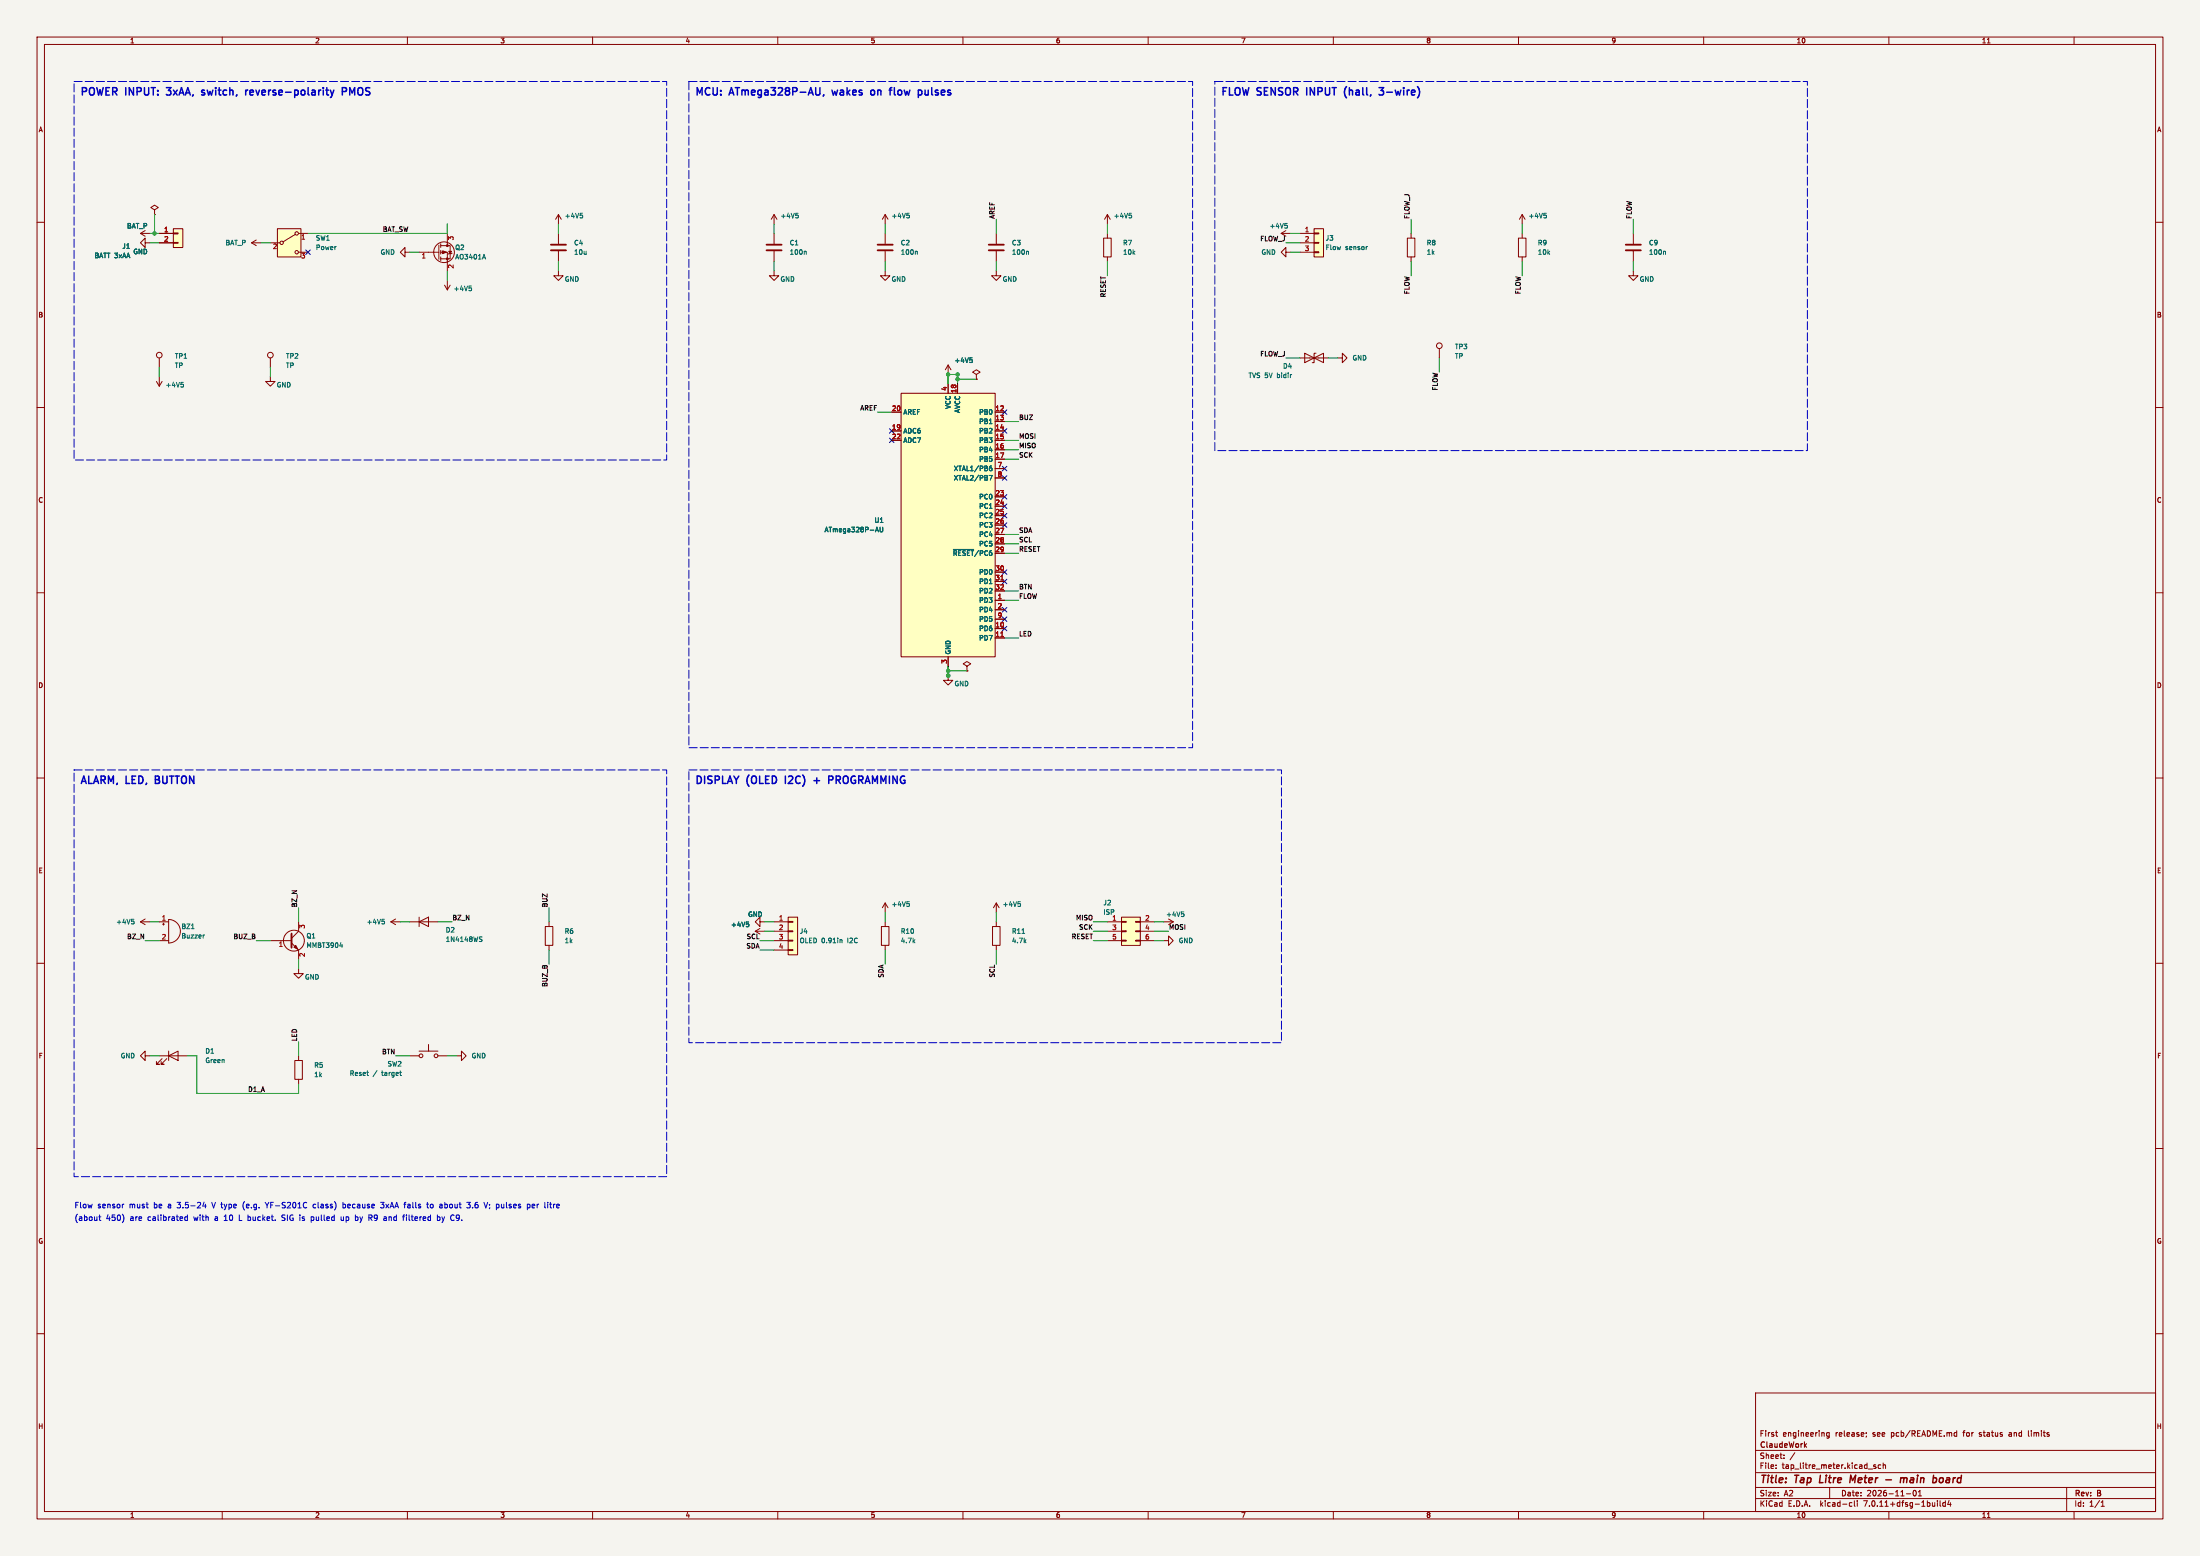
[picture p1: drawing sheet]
<svg xmlns="http://www.w3.org/2000/svg" width="594mm" height="420mm" viewBox="0 0 594 420" stroke-linecap="round" stroke-linejoin="round" font-family="sans-serif">
<path d="M0 0h594v420h-594z" fill="#f5f4ef" stroke="#f5f4ef" stroke-width=".27"/>
<g fill="none" stroke="#840000" stroke-width=".27">
<path d="M10 10h574v400h-574zM12 12h570v396h-570zM60 10v2M110 10v2M160 10v2M210 10v2M260 10v2M310 10v2M360 10v2M410 10v2M460 10v2M510 10v2"/>
<path d="M536.6 11.6h.7M560 10v2M10 60h2M41.7 56.6l1-.6-1-.6-1 .6 1 .6v1.3M41.7 57.9h.1M150.8 57.9l-.8 1.3M150.8 57.9v2.6M150.8 57.9l.7 1.3M209 57.9l-.8 1.3M209 57.9v2.6M209 57.9l.8 1.3M239 57.9v2.6"/>
<path d="M239 57.9l-.8 1.3M239 57.9l.8 1.3M299 57.9v2.6M299 57.9l-.8 1.3M299 57.9l.8 1.3M411 57.9v2.6M411 57.9l-.8 1.3M411 57.9l.8 1.3M582 60h2M37.9 63h2.6M37.9 63l1.3 .8M39.2 65.5v-1.2l-1.3 1.2 1.3 1.3v-1.3h1.3"/>
<path d="M39.2 62.2l-1.3 .8M43 63h3.8M43 65.5h3.8M46.8 65.4h1.3v.3h-1.3zM46.8 62.9h1.3v.2h-1.3zM46.8 61.7h2.5v5.1h-2.5zM67.9 65.5h2.6M67.9 65.5l1.3 .8M69.2 64.8l-1.3 .7M73 65.5h2.5M74.9 61.7h6.4v7.6h-6.4zM79.7 63.3l-3.3 2"/>
<path d="M80.6 63h2.6M80.6 68.1h2.6M109.4 68.1v-1.3l-1.3 1.3 1.3 1.2v-1.2h1.2M113.2 68.1h5.3M118.5 66.2v3.8M119 68.1h1.8v5.1M119 66.3h2.5v3.6h-2.5M119 65.8v1M119 67.6v1M119 69.3v1.1M120 77l.8 1.2M120.8 63v3.3"/>
<path d="M120.8 75.7v2.5M121.2 67.8h.7l-.4 .7zM121.5 77l-.7 1.2M122.1 68.3l-1.1 .3M150.8 73.2v1.2h1.2l-1.2 1.3-1.3-1.3h1.3M150.8 63v2.8M150.8 67.8v2.8M209 73.2v1.2h1.3l-1.3 1.3-1.3-1.3h1.3M209 63v2.8M209 67.8v2.8M239 73.2v1.2h1.3l-1.3 1.3-1.3-1.3h1.3M239 63v2.8"/>
<path d="M239 67.8v2.8M269 73.2v1.2h1.3l-1.3 1.3-1.3-1.3h1.3M269 63v2.8M269 67.8v2.8M298 64.3h2v5h-2zM299 63v1.3M299 69.3v1.3M345.9 63h2.6M345.9 63l1.3 .8M347.2 68.1v-1.3l-1.3 1.3 1.3 1.2v-1.2h1.3M347.2 62.2l-1.3 .8M351 63h3.8"/>
<path d="M351 65.5h3.8M351 68.1h3.8M354.8 68h1.3v.2h-1.3zM354.8 65.4h1.3v.3h-1.3zM354.8 62.9h1.3v.2h-1.3zM354.8 61.7h2.6v7.6h-2.6zM380 64.3h2v5h-2zM381 63v1.3M381 69.3v1.3M410 64.3h2v5h-2zM411 63v1.3M411 69.3v1.3"/>
<path d="M441 73.2v1.2h1.3l-1.3 1.3-1.3-1.3h1.3M441 63v2.8M441 67.8v2.8M43 96.6v2.6M73 96.6v2.6M256 98.5v2.6M256 98.5l-.8 1.3M256 98.5l.8 1.3M351 96.6h7.6M352.3 95.3v2.6l5.1-2.6v2.6zM355.3 95.3h-.5v2.6h-.5M361.2 96.6h1.2v-1.3l1.3 1.3-1.3 1.3v-1.3"/>
<path d="M388.6 94.1v2.5M10 110h2M42.2 103l.8 1.2M43 101.7v2.5M43.8 103l-.8 1.2M73 101.7v1.3h1.3l-1.3 1.2-1.3-1.2h1.3M240.8 111.2h2.5M240.8 116.3h2.5M240.8 118.9h2.5M243.3 106.2h25.4v71.1h-25.4zM256 103.6v2.6M258.5 103.6v2.6"/>
<path d="M263.6 101.1l1-.7-1-.6-1 .6 1 .7v1.2M263.6 102.3h.1M268.7 111.2h2.5M268.7 113.8h2.5M268.7 116.3h2.5M268.7 118.9h2.5M582 110h2M268.7 121.4h2.5M268.7 123.9h2.5M268.7 134.1h2.5M268.7 136.6h2.5M268.7 139.2h2.5"/>
<path d="M268.7 126.5h2.5M268.7 129h2.5M10 160h2M268.7 141.7h2.5M268.7 144.3h2.5M268.7 146.8h2.5M268.7 149.3h2.5M268.7 154.4h2.5M268.7 157h2.5M268.7 159.5h2.5M582 160h2M256 177.3v2.5"/>
<path d="M261.1 179.8l1-.6-1-.6-1 .6 1 .6v1.3M268.7 162h2.5M268.7 169.7h2.5M268.7 172.2h2.5M268.7 164.6h2.5M268.7 167.1h2.5M256 182.4v1.2h1.3l-1.3 1.3-1.3-1.3h1.3M261.1 181.1h.1M10 210h2M582 210h2M10 260h2M37.9 248.8h2.6"/>
<path d="M37.9 248.8l1.3 .8M39.2 248.1l-1.3 .7M43 248.8h2.5M43 253.9h2.5M43.9 249.5h.5M44.1 249.2v.5M45.5 248.2a3.2 3.2 0 0 1 3.2 3.2 3.2 3.2 0 0 1-3.2 3.1zM73 253.9h5.7M78.7 254.5l1.9 1.9v2.6M80.6 248.8v2.6l-1.9 1.9M105.5 248.8l1.3 .8M105.5 248.8h2.6"/>
<path d="M106.8 248.1l-1.3 .7M110.6 248.8h7.6M113.2 248.8l2.5-1.3v2.6zM113.2 247.5v2.6M147.2 250.1h2.1v5.1h-2.1zM148.2 248.8v1.3M148.2 255.2v1.2M203.9 251.4h2.6M203.9 251.4l1.3 .7M205.2 248.8v-1.3l-1.3 1.3 1.3 1.3v-1.3h1.3M205.2 250.6l-1.3 .8M209 248.8h3.8"/>
<path d="M209 253.9h3.8M209 251.4h3.8M209 256.4h3.8M212.8 256.3h1.3v.3h-1.3zM212.8 253.8h1.3v.2h-1.3zM212.8 251.2h1.3v.3h-1.3zM212.8 248.7h1.3v.2h-1.3zM212.8 247.5h2.6v10.2h-2.6zM238 250.1h2v5.1h-2zM239 243.7v2.6M239 248.8v1.3M239 255.2v1.2"/>
<path d="M239 243.7l-.8 1.3M239 243.7l.8 1.3M268 250.1h2v5.1h-2zM269 243.7v2.6M269 248.8v1.3M269 255.2v1.2M269 243.7l-.8 1.3M269 243.7l.8 1.3M299 248.8h3.8M299 253.9h3.8M299 251.4h3.8M302.8 253.8h1.3v.2h-1.3z"/>
<path d="M302.8 251.2h1.3v.3h-1.3zM302.8 248.7h1.3v.2h-1.3zM302.8 247.5h5.1v7.7h-5.1zM306.6 253.8h1.3v.2h-1.3zM306.6 251.2h1.3v.3h-1.3zM306.6 248.7h1.3v.2h-1.3zM307.9 248.8h3.8M307.9 253.9h3.8M307.9 251.4h3.8M314.2 253.9h1.3v-1.3l1.3 1.3-1.3 1.3v-1.3M314.2 248.8h2.6M315.5 248.1l1.3 .7"/>
<path d="M316.8 248.8l-1.3 .8M582 260h2M80.6 261.5v1.3h1.3l-1.3 1.3-1.2-1.3h1.2M39.2 285v-1.3l-1.3 1.3 1.3 1.3v-1.3h1.3M43 285h7.6M43.8 285.7l-1.6 1.6h.8h-.8v-.8M45 285.7l-1.5 1.6h.8h-.8v-.8M45.5 285l2.6-1.3v2.6zM45.5 283.7v2.6M79.6 286.3h2v5h-2zM80.6 285v1.3M80.6 291.3v1.3"/>
<path d="M110.6 285h2.6M113.2 283.7h5M115.7 281.9v1.8M118.2 285h2.6M123.3 285h1.3v-1.3l1.3 1.3-1.3 1.3v-1.3M10 310h2M582 310h2M10 360h2M474 376h108v32h-108zM582 360h2M474 397.5h108M474 391.5h108"/>
<path d="M479.4 386.7h.6M479.5 396.2v.2M479.5 395.4v.2M479.7 387.6l.3 .1M481.7 393.5v.2M481.7 392.7v.2M484.6 392.1l-1.3 1.9M493.9 386.7h-.4l-.3 .3 .1 .6h.6M493.9 386.7v1.2l-.3 .3-.4-.1M503.9 386.7v.2M504 387.6l-.2 .3M504.5 396.5h1.1"/>
<path d="M506.5 395.4h-.4l-.2 .2 .1 .2 .5 .1v.4h-.6M507.8 395.4h-.4l-.3 .3 .1 .6h.6M508.5 395.5l.5-.1 .1 1M508.5 394.9v1.5M527.7 386.7h.6M527.7 387.6h.6M528.3 386.2v1.5M542.5 387.2v.4M547.7 386.2v1.3l.2 .2M60 408v2M110 408v2M160 408v2"/>
<path d="M210 408v2M260 408v2M310 408v2M360 408v2M410 408v2M460 408v2M474 404.5h108M474 401.5h108M494 401.5v3M499.6 405.6h.4M500 406.5l-.4 .1M500.7 405.1v1.3l.2 .2"/>
<path d="M501.5 405.1v.1M501.5 405.6v1M510 408v2M514.7 403.2h1.2M516.7 402.3h.2a.8 .8 0 0 1 .5 .7 .8 .8 0 0 1-.5 .8 1 1 0 0 1-.2-1.5zM518 403.8h.8M518 402.7l.4-.4v1.5M523.1 405.1v.1M523.1 405.6v1M523.8 405.1v1.3l.2 .2M525.2 405.6h-.4l-.3 .3 .2 .6h.5M525.2 405.1v1.5"/>
<path d="M526.2 405l-.3 1.1h.9M526.6 405.6v1M536.6 409.6h.7M558 401.5v6.5M560 408v2M567.3 406.6h.9M567.3 405.5l.4-.4v1.5"/>
<circle cx="76" cy="65.5" r=".46"/>
<circle cx="80.1" cy="68.1" r=".46"/>
<circle cx="80.1" cy="63" r=".46"/>
<circle cx="119.9" cy="68.1" r="2.79"/>
<circle cx="43" cy="95.9" r=".76"/>
<circle cx="73" cy="95.9" r=".76"/>
<circle cx="388.6" cy="93.3" r=".76"/>
<circle cx="79.3" cy="253.9" r="2.82"/>
<circle cx="113.7" cy="285" r=".51"/>
<circle cx="117.7" cy="285" r=".51"/>
</g>
<path d="M491.5 398.2l-.2 2h.9M501 398.2l-.8 1.4-.5-1.4-.3 2M509.2 399.4h1.5M513.2 398.9l-.1 1.3M513.3 399l.5-.1 .3 .2M514.1 399.1l.3-.2 .4 .1v1.2M514.1 399.1l-.2 1.1M523.8 399.1l.6-.2 .3 .3-.3 .9h-.7" fill="none" stroke="#840000" stroke-width=".4"/>
<g fill="#ffffc2" stroke="#ffffc2" stroke-width=".27">
<path d="M74.9 61.7h6.4v7.6h-6.4z"/>
<path d="M354.8 61.7h2.6v7.6h-2.6z"/>
<path d="M243.3 106.2h25.4v71.1h-25.4z"/>
<path d="M302.8 247.5h5.1v7.7h-5.1z"/>
<path d="M46.8 61.7h2.5v5.1h-2.5z"/>
<path d="M212.8 247.5h2.6v10.2h-2.6z"/>
</g>
<g fill="none" stroke="#006464" stroke-width=".27">
<path d="M156.7 57.6h.6M157.1 58.1l.2 .2-.2 .5M214.9 57.6h.6M215.3 58.1l.2 .2-.2 .5M244.9 57.6h.6M245.3 58.1l.2 .2-.2 .5M304.9 57.6h.6M305.3 58.1l.2 .2-.2 .5M416.9 57.6h.6M417.3 58.1l.2 .2-.2 .5M126.7 77.2h.6M127.1 77.7l.2 .2-.2 .6"/>
<path d="M130.7 68.7l.4 1.2M217.5 67.8l.2 .2v.7M247.5 67.8l.2 .2v.7M277.5 67.8l.2 .2v.7M346.9 60.3h.6M347.4 60.8l.2 .2-.2 .6M369.1 66.5h.1M449.5 67.8l.2 .2v.7M261.9 96.6h.6M262.3 97.1l.2 .2-.2 .6M48.9 103.2h.6M49.3 103.7l.2 .2-.2 .6"/>
<path d="M267.1 128.3h.8l-.5 1.3M267.2 126.4l.4-.1 .3 .2-.2 .5-.5-.1M267.7 125.8l-.5 .3M236.5 143.2h.6M236.8 142.3l.4 1.3M237.6 142.3v1l.3 .3 .4-.3v-1M257.4 148.3h5.5M35.5 248.1h.6M36 248.6l.2 .3-.2 .5M51.7 250.7h.7M55.2 252.4h-.2M91.7 255.3h.8"/>
<path d="M92.3 254.9v.8M103.2 248.1h.6M103.6 248.6l.2 .3-.2 .5M129.7 253.5l.3 .1 .1 .3-.5 .2M129.7 252.9h.4M201.5 248.9h.6M202 249.4l.2 .2-.2 .5M227 253.6l.4 .2v.7M244.9 243.4h.6M245.3 243.9l.2 .2-.2 .6M274.9 243.4h.6M275.3 243.9l.2 .2-.2 .6"/>
<path d="M275.9 251.9h.8M319 246.1h.6M319.4 246.6l.3 .3-.3 .5M107.9 289.5h.5M108.3 290.3h.1"/>
</g>
<path d="M148.7 67.6h4.1M148.7 66h4.1M207 67.6h4M207 66h4M237 67.6h4M237 66h4M267 67.6h4M267 66h4M439 67.6h4M439 66h4M78.7 252v3.8" fill="none" stroke="#840000" stroke-width=".51"/>
<g fill="#840000" stroke="#840000" stroke-width=".27">
<path d="M119.5 67.7l1 .4-1 .4z"/>
<path d="M79.4 255.7l.5-.5 .5 1z"/>
<circle cx="120.8" cy="69.9" r=".25"/>
<circle cx="120.8" cy="66.3" r=".25"/>
</g>
<path d="M270.2 156.5h.7M270.2 171.8h.7" fill="none" stroke="#a90000" stroke-width=".27"/>
<g fill="none" stroke="#0000c2" stroke-width=".4">
<path d="M44.9 23.7h1.2M44.9 25.5l.3 .2M54.5 24.9l.8 .4-.1 .3-.6 .1M54.5 24.4h.7M66.9 24.3l-.6 .4M68.1 24.3h-.3l-.3 .3 .1 1 .5 .1M68.4 24.8l-.9 .2M92.4 24.7l1-.1 .2-.3-.1-.5-.3-.1h-.8v2M95.1 25.1l-.7-1.4v2M221.4 23.7v1.6l-.4 .4M222.4 25.6l-.2 .3M224.6 24.3l.4 1.4"/>
<path d="M236 24.5l-.5-.2-.4 .4 .2 .9 .5 .1 .2-.2M240.8 23.7l-.5 .2M241.5 23.7v1.7l.3 .3M249.8 24.3l.1 1.3h.6M352.8 23.7v2M363.6 23.4a2.29 2.29 0 0 0 0 3M372.3 23.7h1.3l-.7 .7 .6 .2v.9l-.3 .2-.9-.2M42 210.4h.6M42.6 209.5h-.6v2h.7M212 209.5v2M219.8 210.7h1.5M220.5 210v1.5"/>
<path d="M223.8 210.5l.9-.1 .2-.3-.1-.4-.3-.2h-.7v2"/>
</g>
<g fill="none" stroke="#0000c2" stroke-width=".27">
<path d="M26.7 328.4h.5M26.9 327.9v1.3l.3 .2M33.3 328.2l.2 .5-.2 .9M33.5 325l-.3 .1M50.6 328.5l-.4-.1-.3 .3 .1 .7h.6M50.6 327.9v1.5M55.1 324.5l-.4 1h1M55.5 325v1M57.2 324.5l.5 1.5M60.5 329.4h.9M60.7 328.3l-.2 .1M64.6 327.9v1.5h.7"/>
<path d="M65.8 324.6l-.2 .7 .2 1M71.6 324.5l.5 .8M76.1 329.4h.6M76.7 327.9h-.3l-.3 .3 .1 .4 .5 .1M84.2 328.4l.5 .3M84.7 329.2l-.5 .2M85.1 325l-.6 .3 .1 .6 .5 .1M92.1 328.4l.1 1 .5-.1M92.6 325.1l.4-.1 .3 .3M92.6 324.5v1.5M92.7 328.4v1M93.3 325.8l-.3 .2h-.4"/>
<path d="M96.4 328.4l.3 .3v.5l-.3 .2M102.7 324.5h1l-.5 .6 .5 .3M103.7 325.8l-.3 .2-.7-.1M109.7 327.9v.2M109.7 328.4v1M110.2 325l-.1 .1M110.2 325.5l-.2 .2 .2 .3M115.2 325h.5M115.4 324.5v1.3l.3 .2M116.5 325l-.3 .3v.5l.3 .2M118.1 328.5l.4-.1 .3 .3-.1 .7h-.6M118.1 327.9v1.5"/>
<path d="M119.3 328.4l.4 1M119.7 329.4l-.4 .5M120 328.4l-.3 1M123.2 328.6l.5 .3M123.3 329.4h.3M123.7 327.9l-.5 .3M126 324.5h1l-.5 .6 .4 .2 .1 .5-.3 .2h-.5M127.6 325.9v.1M132.2 325.1v.2M132.2 326l-.1 .3M143 325.2v.7M144.3 325.1l-.4-.1-.2 .3v.7h.6"/>
<path d="M144.4 325.4l-.7 .1M148.4 325h.6M148.6 325.8l.4 .2"/>
</g>
<path d="M20 22h160v102.2h-160v-102.2M186 22h136v179.8h-136v-179.8M328 22h160v99.6h-160v-99.6M20 207.8h160v109.8h-160v-109.8M186 207.8h160v73.6h-160v-73.6" fill="none" stroke="#0000c2" stroke-width=".27" stroke-dasharray="2.2 .8"/>
<g fill="none" stroke="#009600" stroke-width=".27">
<path d="M41.7 57.9v5.1M269 59.2v3.8M381 59.2v3.8M441 59.2v3.8M40.5 63h2.5M40.5 65.5h2.5M70.5 65.5h2.5M110.6 68.1h2.6M120.8 60.5v2.5h-37.6M120.8 73.2v2.5M150.8 60.5v2.5M150.8 70.6v2.6"/>
<path d="M209 60.5v2.5M209 70.6v2.6M239 60.5v2.5M239 70.6v2.6M269 70.6v2.6M299 60.5v2.5M299 70.6v3.8M347.2 65.5h3.8M348.5 68.1h2.5M348.5 63h2.5M381 70.6v3.8M411 60.5v2.5"/>
<path d="M411 70.6v3.8M441 70.6v2.6M43 99.2v2.5M73 99.2v2.5M347.2 96.6h3.8M358.6 96.6h2.6M388.6 96.6v3.8M236.9 111.2h3.9M256 101.1h.1M256 101.1v2.5M256 101.1h2.5v2.5M258.5 102.3h5.1"/>
<path d="M271.2 118.9h3.8M271.2 113.8h3.8M271.2 121.4h3.8M271.2 123.9h3.8M271.2 144.3h3.8M271.2 159.5h3.8M271.2 149.3h3.8M271.2 146.8h3.8M256 179.8v2.6M271.2 162h3.8M271.2 172.2h3.8M256 182.4h.1"/>
<path d="M256 181.1h5.1M39.2 253.9h3.8M40.5 248.8h2.5M69.2 253.9h3.8M80.6 245v3.8M80.6 259v2.5M108.1 248.8h2.5M118.2 248.8h3.9M148.2 245v3.8M148.2 256.4v3.8M205.2 253.9h3.8M205.2 256.4h3.8"/>
<path d="M206.5 248.8h2.5M206.5 251.4h2.5M239 246.3v2.5M239 256.4v3.8M269 246.3v2.5M269 256.4v3.8M295.2 253.9h3.8M295.2 248.8h3.8M295.2 251.4h3.8M311.7 253.9h2.5M311.7 248.8h2.5M311.7 251.4h3.8"/>
<path d="M40.5 285h2.5M50.6 285h2.6v10.1h27.4v-2.5M80.6 281.2v3.8M106.8 285h3.8M120.8 285h2.5"/>
</g>
<g fill="none" stroke="#000084" stroke-width=".27">
<path d="M82.6 67.5l1.2 1.2M83.8 67.5l-1.2 1.2M240.2 118.2l1.2 1.3M240.2 115.7l1.2 1.2M241.4 118.2l-1.2 1.3M241.4 115.7l-1.2 1.2M270.6 115.7l1.2 1.2M270.6 110.6l1.2 1.2M271.8 115.7l-1.2 1.2M271.8 110.6l-1.2 1.2M270.6 138.6l1.2 1.2M270.6 136l1.2 1.2"/>
<path d="M270.6 133.5l1.2 1.2M270.6 125.9l1.2 1.2M270.6 128.4l1.2 1.2M271.8 138.6l-1.2 1.2M271.8 136l-1.2 1.2M271.8 133.5l-1.2 1.2M271.8 125.9l-1.2 1.2M271.8 128.4l-1.2 1.2M270.6 141.1l1.2 1.2M270.6 156.3l1.2 1.3M270.6 153.8l1.2 1.2M271.8 141.1l-1.2 1.2"/>
<path d="M271.8 156.3l-1.2 1.3M271.8 153.8l-1.2 1.2M270.6 164l1.2 1.2M270.6 166.5l1.2 1.2M270.6 169.1l1.2 1.2M271.8 164l-1.2 1.2M271.8 166.5l-1.2 1.2M271.8 169.1l-1.2 1.2"/>
</g>
<g fill="#009600" stroke="#009600" stroke-width=".27">
<circle cx="258.5" cy="101.1" r=".46"/>
<circle cx="256" cy="101.1" r=".46"/>
<circle cx="258.5" cy="102.3" r=".46"/>
<circle cx="256" cy="182.4" r=".46"/>
<circle cx="256" cy="181.1" r=".46"/>
<circle cx="41.7" cy="63" r=".46"/>
</g>
<g font-size="2.8" fill="#0000c2">
<text x="21.5" y="26.3">POWER</text>
<text x="34" y="26.3">INPUT:</text>
<text x="46" y="26.3">3xAA,</text>
<text x="56.2" y="26.3">switch,</text>
<text x="68.8" y="26.3">reverse-polarity</text>
<text x="95.7" y="26.3">PMOS</text>
<text x="187.5" y="26.3">MCU:</text>
<text x="197.2" y="26.3">ATmega328P-AU,</text>
<text x="225.7" y="26.3">wakes</text>
<text x="236.9" y="26.3">on</text>
<text x="242.8" y="26.3">flow</text>
<text x="251.2" y="26.3">pulses</text>
<text x="329.5" y="26.3">FLOW SENSOR</text>
<text x="353.7" y="26.3">INPUT</text>
<text x="364.7" y="26.3">(hall,</text>
<text x="375" y="26.3">3-wire)</text>
<text x="21.5" y="212.2">ALARM, LED,</text>
<text x="42.8" y="212.2">BUTTON</text>
<text x="187.5" y="212.2">DISPLAY</text>
<text x="201.7" y="212.2">(OLED</text>
<text x="212.9" y="212.2">I2C)</text>
<text x="226.2" y="212.2">PROGRAMMING</text>
</g>
<g font-size="2.8" fill="#840000">
<text x="475" y="400.9">Title:</text>
<text x="484.7" y="400.9">Tap</text>
<text x="492.1" y="400.9">Litre</text>
<text x="501.1" y="400.9">Meter</text>
<text x="511.5" y="400.9">-</text>
<text x="516.3" y="400.9">main</text>
<text x="525.9" y="400.9">board</text>
</g>
<g font-size="2.1" fill="#0000c2">
<text x="20" y="326.3">Flow</text>
<text x="20" y="329.7">(about</text>
<text x="26.3" y="326.3">sensor</text>
<text x="28.6" y="329.7">450)</text>
<text x="35" y="326.3">must</text>
<text x="35.2" y="329.7">are</text>
<text x="40" y="329.7">calibrated</text>
<text x="41.7" y="326.3">be</text>
<text x="45.6" y="326.3">a</text>
<text x="48.3" y="326.3">3.5-24</text>
<text x="52.6" y="329.7">with</text>
<text x="57.9" y="326.3">V type</text>
<text x="58.4" y="329.7">a</text>
<text x="61.1" y="329.7">10</text>
<text x="65.2" y="329.7">L bucket.</text>
<text x="66.4" y="326.3">(e.g.</text>
<text x="72.8" y="326.3">YF-S201C</text>
<text x="77.1" y="329.7">SIG is</text>
<text x="85.3" y="329.7">pulled</text>
<text x="85.7" y="326.3">class)</text>
<text x="93.5" y="329.7">up</text>
<text x="93.9" y="326.3">because</text>
<text x="97.5" y="329.7">by</text>
<text x="101.3" y="329.7">R9</text>
<text x="104.3" y="326.3">3xAA</text>
<text x="105.6" y="329.7">and</text>
<text x="110.8" y="326.3">falls</text>
<text x="110.9" y="329.7">filtered</text>
<text x="117.1" y="326.3">to</text>
<text x="120.3" y="329.7">by</text>
<text x="120.6" y="326.3">about</text>
<text x="124.1" y="329.7">C9.</text>
<text x="128.2" y="326.3">3.6</text>
<text x="133.1" y="326.3">V; pulses</text>
<text x="144.9" y="326.3">per</text>
<text x="149.8" y="326.3">litre</text>
</g>
<g font-size="2.1" fill="#840000">
<text x="475" y="388">First</text>
<text x="481.3" y="388">engineering</text>
<text x="495.6" y="388">release;</text>
<text x="505.8" y="388">see</text>
<text x="510.8" y="388">pcb/README.md</text>
<text x="530.5" y="388">for</text>
<text x="534.9" y="388">status</text>
<text x="543.1" y="388">and</text>
<text x="548.5" y="388">limits</text>
<text x="475" y="394">Sheet:</text>
<text x="475" y="391.2">ClaudeWork</text>
<text x="475" y="396.7">File:</text>
<text x="481.1" y="396.7">tap_litre_meter.kicad_sch</text>
<text x="475" y="406.9">KiCad</text>
<text x="475" y="404.1">Size:</text>
<text x="481.7" y="404.1">A2</text>
<text x="482.7" y="406.9">E.D.A.</text>
<text x="491.6" y="406.9">kicad-cli</text>
<text x="497" y="404.1">Date:</text>
<text x="503.5" y="406.9">7.0.11+dfsg-1build4</text>
<text x="504" y="404.1">2026-11-01</text>
<text x="560" y="404.3">Rev:</text>
<text x="560" y="406.9">Id:</text>
<text x="564.1" y="406.9">1/1</text>
<text x="566.4" y="404.3">B</text>
</g>
<g font-size="1.8" fill="#840000">
<text x="35" y="11.9">1</text>
<text x="85" y="11.9">2</text>
<text x="135" y="11.9">3</text>
<text x="185" y="11.9">4</text>
<text x="235" y="11.9">5</text>
<text x="285" y="11.9">6</text>
<text x="335" y="11.9">7</text>
<text x="385" y="11.9">8</text>
<text x="435" y="11.9">9</text>
<text x="485" y="11.9">10</text>
<text x="535" y="11.9">11</text>
<text x="10.3" y="35.9">A</text>
<text x="582.3" y="35.9">A</text>
<text x="10.3" y="85.9">B</text>
<text x="582.3" y="85.9">B</text>
<text x="10.3" y="135.9">C</text>
<text x="582.3" y="135.9">C</text>
<text x="10.3" y="185.9">D</text>
<text x="582.3" y="185.9">D</text>
<text x="10.3" y="235.9">E</text>
<text x="582.3" y="235.9">E</text>
<text x="10.3" y="285.9">F</text>
<text x="582.3" y="285.9">F</text>
<text x="10.3" y="335.9">G</text>
<text x="582.3" y="335.9">G</text>
<text x="10.2" y="385.9">H</text>
<text x="582.2" y="385.9">H</text>
<text x="35" y="409.9">1</text>
<text x="85" y="409.9">2</text>
<text x="135" y="409.9">3</text>
<text x="185" y="409.9">4</text>
<text x="235" y="409.9">5</text>
<text x="285" y="409.9">6</text>
<text x="335" y="409.9">7</text>
<text x="385" y="409.9">8</text>
<text x="435" y="409.9">9</text>
<text x="485" y="409.9">10</text>
<text x="535" y="409.9">11</text>
</g>
<g font-size="1.8" fill="#006464">
<text x="152.4" y="59.1">+4V5</text>
<text x="210.6" y="59.1">+4V5</text>
<text x="240.6" y="59.1">+4V5</text>
<text x="300.6" y="59.1">+4V5</text>
<text x="412.6" y="59.1">+4V5</text>
<text x="34.2" y="61.9">BAT_P</text>
<text x="85.2" y="65.1">SW1</text>
<text x="342.7" y="61.9">+4V5</text>
<text x="357.8" y="65.1">J3</text>
<text x="25.4" y="69.9">BATT 3xAA</text>
<text x="32.9" y="67.3">J1</text>
<text x="35.9" y="68.8">GND</text>
<text x="60.8" y="66.4">BAT_P</text>
<text x="85.2" y="67.7">Power</text>
<text x="102.6" y="68.9">GND</text>
<text x="122.8" y="70.2">AO3401A</text>
<text x="122.8" y="67.7">Q2</text>
<text x="154.9" y="66.4">C4</text>
<text x="154.9" y="68.9">10u</text>
<text x="213.1" y="66.4">C1</text>
<text x="213.1" y="68.9">100n</text>
<text x="243.1" y="66.4">C2</text>
<text x="243.1" y="68.9">100n</text>
<text x="273.1" y="66.4">C3</text>
<text x="273.1" y="68.9">100n</text>
<text x="303.1" y="66.4">R7</text>
<text x="303.1" y="68.9">10k</text>
<text x="340.5" y="68.9">GND</text>
<text x="357.8" y="67.7">Flow</text>
<text x="363.2" y="67.7">sensor</text>
<text x="385.1" y="66.4">R8</text>
<text x="385.1" y="68.9">1k</text>
<text x="415.1" y="66.4">R9</text>
<text x="415.1" y="68.9">10k</text>
<text x="445.1" y="66.4">C9</text>
<text x="445.1" y="68.9">100n</text>
<text x="152.4" y="76.2">GND</text>
<text x="210.6" y="76.2">GND</text>
<text x="240.6" y="76.2">GND</text>
<text x="270.6" y="76.2">GND</text>
<text x="442.6" y="76.2">GND</text>
<text x="122.4" y="78.8">+4V5</text>
<text x="392.7" y="94.4">TP3</text>
<text x="47.1" y="97">TP1</text>
<text x="47.1" y="99.5">TP</text>
<text x="77.1" y="97">TP2</text>
<text x="77.1" y="99.5">TP</text>
<text x="257.6" y="98.1">+4V5</text>
<text x="346.3" y="99.7">D4</text>
<text x="365.1" y="97.5">GND</text>
<text x="392.7" y="97">TP</text>
<text x="44.6" y="104.8">+4V5</text>
<text x="74.6" y="104.8">GND</text>
<text x="337" y="102.2">TVS 5V</text>
<text x="344.9" y="102.2">bidir</text>
<text x="243.8" y="112.1">AREF</text>
<text x="256.9" y="110.5" transform="rotate(-90 256.9 110.5)">VCC</text>
<text x="259.4" y="111.6" transform="rotate(-90 259.4 111.6)">AVCC</text>
<text x="264.2" y="112.1">PB0</text>
<text x="243.8" y="117.2">ADC6</text>
<text x="243.8" y="119.7">ADC7</text>
<text x="264.2" y="114.6">PB1</text>
<text x="264.2" y="117.2">PB2</text>
<text x="264.2" y="119.7">PB3</text>
<text x="264.2" y="122.3">PB4</text>
<text x="264.2" y="124.8">PB5</text>
<text x="257.4" y="127.3">XTAL1/PB6</text>
<text x="257.4" y="129.9">XTAL2/PB7</text>
<text x="264.2" y="135">PC0</text>
<text x="264.2" y="137.5">PC1</text>
<text x="222.5" y="143.9">ATmega328P-AU</text>
<text x="236" y="141.3">U1</text>
<text x="264.2" y="140">PC2</text>
<text x="264.2" y="142.6">PC3</text>
<text x="264.2" y="145.1">PC4</text>
<text x="264.2" y="147.7">PC5</text>
<text x="257.2" y="150.2">~{RESET}/PC6</text>
<text x="264.2" y="155.3">PD0</text>
<text x="264.2" y="157.8">PD1</text>
<text x="264.2" y="160.4">PD2</text>
<text x="264.2" y="162.9">PD3</text>
<text x="264.2" y="165.4">PD4</text>
<text x="264.2" y="168">PD5</text>
<text x="264.2" y="170.5">PD6</text>
<text x="264.2" y="173.1">PD7</text>
<text x="256.9" y="176.8" transform="rotate(-90 256.9 176.8)">GND</text>
<text x="257.6" y="185.4">GND</text>
<text x="240.6" y="244.9">+4V5</text>
<text x="270.6" y="244.9">+4V5</text>
<text x="297.8" y="244.5">J2</text>
<text x="31.3" y="249.7">+4V5</text>
<text x="48.9" y="251">BZ1</text>
<text x="98.9" y="249.7">+4V5</text>
<text x="120.2" y="251.9">D2</text>
<text x="197.3" y="250.4">+4V5</text>
<text x="201.9" y="247.7">GND</text>
<text x="297.8" y="247.1">ISP</text>
<text x="314.7" y="247.7">+4V5</text>
<text x="48.9" y="253.5">Buzzer</text>
<text x="82.6" y="253.5">Q1</text>
<text x="82.6" y="256">MMBT3904</text>
<text x="120.2" y="254.4">1N4148WS</text>
<text x="152.3" y="252.2">R6</text>
<text x="152.3" y="254.8">1k</text>
<text x="215.8" y="252.2">J4</text>
<text x="215.8" y="254.8">OLED 0.91in</text>
<text x="228.9" y="254.8">I2C</text>
<text x="243.1" y="252.2">R10</text>
<text x="243.1" y="254.8">4.7k</text>
<text x="273.1" y="252.2">R11</text>
<text x="273.1" y="254.8">4.7k</text>
<text x="318.2" y="254.8">GND</text>
<text x="82.2" y="264.6">GND</text>
<text x="32.5" y="285.8">GND</text>
<text x="55.3" y="284.6">D1</text>
<text x="55.3" y="287.1">Green</text>
<text x="127.2" y="285.8">GND</text>
<text x="84.7" y="288.4">R5</text>
<text x="84.7" y="290.9">1k</text>
<text x="94.3" y="290.6">Reset</text>
<text x="100.7" y="290.6">/</text>
<text x="103.2" y="290.6">target</text>
<text x="104.5" y="288">SW2</text>
</g>
<g font-size="1.8" fill="#0f0f0f">
<text x="268.7" y="59.2" transform="rotate(-90 268.7 59.2)">AREF</text>
<text x="380.6" y="59.2" transform="rotate(-90 380.6 59.2)">FLOW_J</text>
<text x="440.7" y="59.2" transform="rotate(-90 440.7 59.2)">FLOW</text>
<text x="103.2" y="62.7">BAT_SW</text>
<text x="340.2" y="65.2">FLOW_J</text>
<text x="298.7" y="80.4" transform="rotate(-90 298.7 80.4)">RESET</text>
<text x="380.6" y="79.5" transform="rotate(-90 380.6 79.5)">FLOW</text>
<text x="410.7" y="79.5" transform="rotate(-90 410.7 79.5)">FLOW</text>
<text x="340.2" y="96.3">FLOW_J</text>
<text x="388.3" y="105.5" transform="rotate(-90 388.3 105.5)">FLOW</text>
<text x="232.2" y="110.9">AREF</text>
<text x="275" y="113.4">BUZ</text>
<text x="275" y="118.5">MOSI</text>
<text x="275" y="121.1">MISO</text>
<text x="275" y="123.6">SCK</text>
<text x="275" y="143.9">SDA</text>
<text x="275" y="149">RESET</text>
<text x="275" y="146.5">SCL</text>
<text x="275" y="159.2">BTN</text>
<text x="275" y="161.7">FLOW</text>
<text x="275" y="171.9">LED</text>
<text x="80.3" y="245" transform="rotate(-90 80.3 245)">BZ_N</text>
<text x="147.9" y="245" transform="rotate(-90 147.9 245)">BUZ</text>
<text x="122.1" y="248.5">BZ_N</text>
<text x="290.4" y="248.5">MISO</text>
<text x="291.2" y="251">SCK</text>
<text x="315.5" y="251">MOSI</text>
<text x="34.2" y="253.6">BZ_N</text>
<text x="62.9" y="253.6">BUZ_B</text>
<text x="201.4" y="256.1">SDA</text>
<text x="201.5" y="253.6">SCL</text>
<text x="289.2" y="253.6">RESET</text>
<text x="268.7" y="264" transform="rotate(-90 268.7 264)">SCL</text>
<text x="147.9" y="266.5" transform="rotate(-90 147.9 266.5)">BUZ_B</text>
<text x="238.7" y="264" transform="rotate(-90 238.7 264)">SDA</text>
<text x="80.3" y="281.2" transform="rotate(-90 80.3 281.2)">LED</text>
<text x="103" y="284.6">BTN</text>
<text x="66.9" y="294.8">D1_A</text>
</g>
<g font-size="1.8" fill="#a90000">
<text x="44.2" y="62.7">1</text>
<text x="44.2" y="65.3">2</text>
<text x="81.2" y="65">1</text>
<text x="122.8" y="65" transform="rotate(-90 122.8 65)">3</text>
<text x="352.2" y="62.7">1</text>
<text x="352.2" y="65.3">2</text>
<text x="73.6" y="67.5">2</text>
<text x="81.2" y="70.1">3</text>
<text x="113.7" y="70.1">1</text>
<text x="352.2" y="67.8">3</text>
<text x="122.8" y="72.6" transform="rotate(-90 122.8 72.6)">2</text>
<text x="255.7" y="105.6" transform="rotate(-90 255.7 105.6)">4</text>
<text x="258.3" y="106.2" transform="rotate(-90 258.3 106.2)">18</text>
<text x="240.7" y="111">20</text>
<text x="268.7" y="111">12</text>
<text x="268.7" y="113.5">13</text>
<text x="240.7" y="116.1">19</text>
<text x="240.7" y="118.6">22</text>
<text x="268.7" y="116.1">14</text>
<text x="268.7" y="118.6">15</text>
<text x="268.7" y="121.1">16</text>
<text x="268.7" y="123.7">17</text>
<text x="269.3" y="126.2">7</text>
<text x="269.3" y="128.8">8</text>
<text x="268.7" y="133.8">23</text>
<text x="268.7" y="136.4">24</text>
<text x="268.7" y="138.9">25</text>
<text x="268.7" y="141.5">26</text>
<text x="268.7" y="144">27</text>
<text x="268.7" y="146.5">28</text>
<text x="268.7" y="149.1">29</text>
<text x="268.7" y="154.2">30</text>
<text x="268.7" y="156.7">31</text>
<text x="268.7" y="159.2">32</text>
<text x="269.3" y="161.8">1</text>
<text x="269.3" y="164.3">2</text>
<text x="269.3" y="166.9">9</text>
<text x="268.7" y="169.4">10</text>
<text x="268.7" y="171.9">11</text>
<text x="255.7" y="179.3" transform="rotate(-90 255.7 179.3)">3</text>
<text x="43.6" y="248.6">1</text>
<text x="82.6" y="250.8" transform="rotate(-90 82.6 250.8)">3</text>
<text x="210.2" y="248.6">1</text>
<text x="210.2" y="251.1">2</text>
<text x="300.2" y="248.6">1</text>
<text x="300.2" y="251.1">3</text>
<text x="309.1" y="248.6">2</text>
<text x="309.1" y="251.1">4</text>
<text x="43.6" y="253.6">2</text>
<text x="75.2" y="255.9">1</text>
<text x="210.2" y="253.6">3</text>
<text x="210.2" y="256.2">4</text>
<text x="300.2" y="253.6">5</text>
<text x="309.1" y="253.6">6</text>
<text x="82.6" y="258.4" transform="rotate(-90 82.6 258.4)">2</text>
</g>
</svg>
